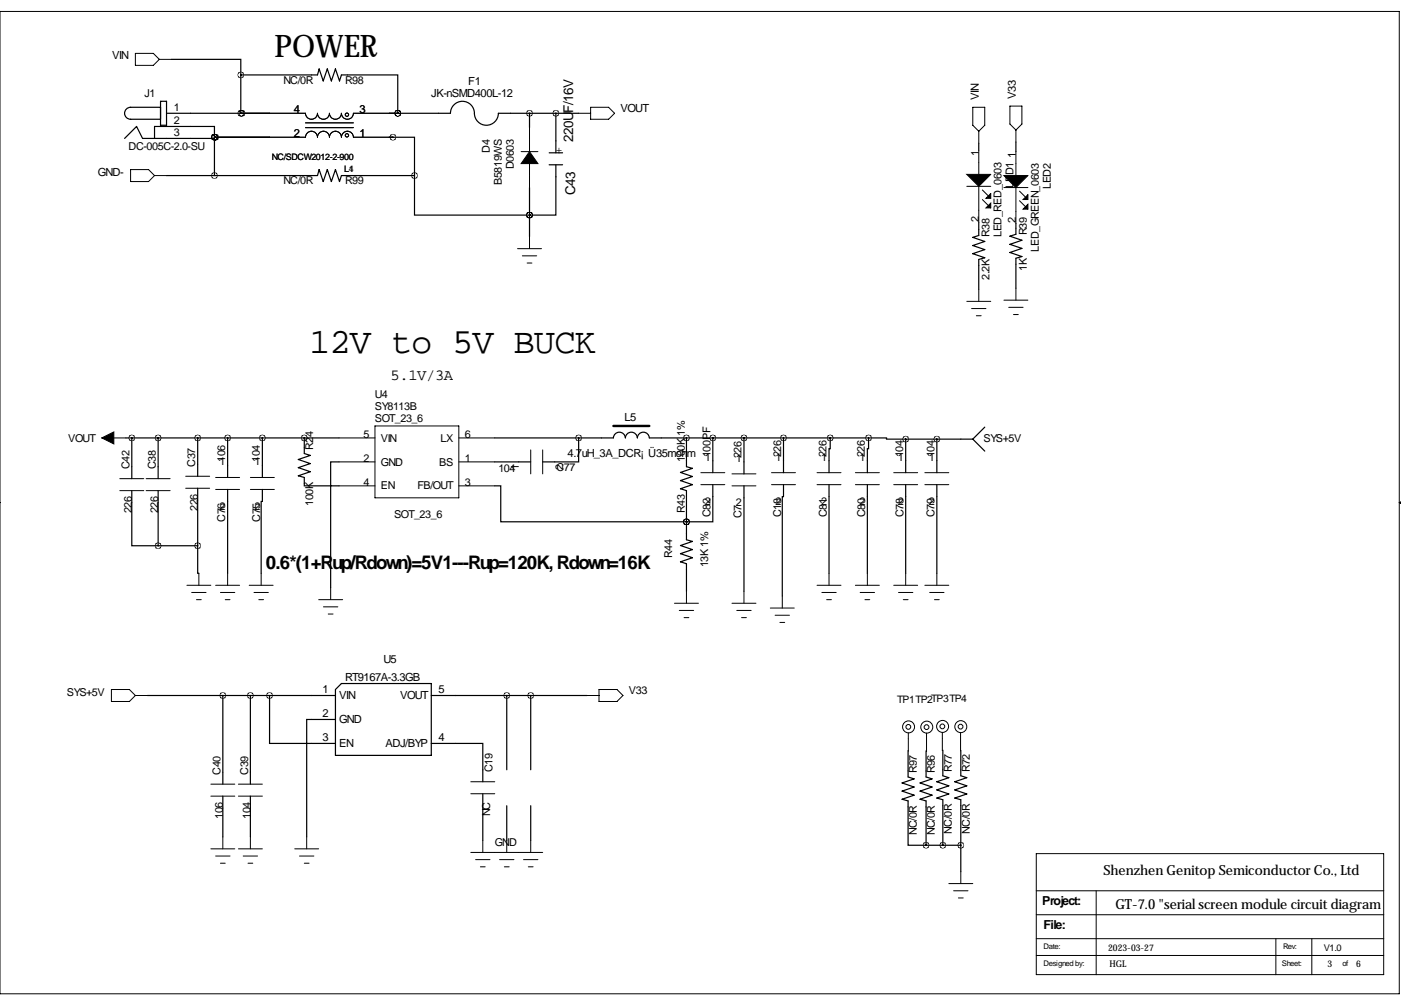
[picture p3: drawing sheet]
<svg xmlns="http://www.w3.org/2000/svg" width="297mm" height="211mm" viewBox="0 0 297 211" stroke-linecap="round" stroke-linejoin="round" font-family="sans-serif">
<g fill="none" stroke="#000" stroke-width=".21">
<path d="M0 2.4h296.7v208.3h-296.7zM28.7 11.3h3.8l1.3 1.3-1.3 1.3h-3.8zM33.8 12.6h2.5M27.7 36h3.8l1.3 1.2-1.3 1.3h-3.8zM32.8 37.2h2.5M57.1 24h7.7a1.27 1.27 0 0 0 1.2 1.3 1.27 1.27 0 0 0 1.3-1.3 1.27 1.27 0 0 0 1.3 1.3 1.27 1.27 0 0 0 1.2-1.3 1.27 1.27 0 0 0 1.3 1.3 1.27 1.27 0 0 0 1.3-1.3 1.27 1.27 0 0 0 1.3 1.3 1.27 1.27 0 0 0 1.2-1.3h7.6M57.1 29.1h7.7a1.27 1.27 0 0 1 1.2-1.3 1.27 1.27 0 0 1 1.3 1.3 1.27 1.27 0 0 1 1.3-1.3 1.27 1.27 0 0 1 1.2 1.3 1.27 1.27 0 0 1 1.3-1.3 1.27 1.27 0 0 1 1.3 1.3 1.27 1.27 0 0 1 1.3-1.3 1.27 1.27 0 0 1 1.2 1.3h7.6M64.8 26h10.1M64.8 27.1h10.1M110.5 32.1h3.5M112.3 27.1v5M112.3 34.7v5.1"/>
<path d="M122.7 24h2.5M125.2 22.7h3.8l1.3 1.3-1.3 1.3h-3.8zM205 39.5h5.1M206.2 22.7h2.6v3.9l-1.3 1.2-1.3-1.2zM207.5 27.8v2.6M207.5 31.9v5.1M207.5 39.5v7.6M212.9 39.8h5M214.1 22.5h2.6v3.8l-1.3 1.3-1.3-1.3zM215.4 27.6v2.5M215.4 32.1v5.1M215.4 39.8v7.6"/>
<path d="M109.7 52.7h5.1M110.7 54.2h3.1M111.8 55.8h1M112.3 50.2v2.5M208.3 40.3l1.2 1.2M208.3 42.3l1.2 1.3M216.2 40.5l1.2 1.3M216.2 42.6l1.2 1.2M205 63.9h5.1M206 65.4h3M207 66.9h1M207.5 61.4v2.5"/>
<path d="M212.9 63.6h5M213.9 65.2h3M214.9 66.7h1M215.4 61.1v2.5M21.6 92.9h5.1M71.9 97.9h7.6M71.9 92.9h7.6M79.5 90.3h17.8v15.3h-17.8zM97.3 97.9h7.6M97.3 92.9h7.6M112.5 95.4v5.1M115.1 95.4v5.1"/>
<path d="M-.1 106.5v.1M25.4 101.5h5.1M25.4 104h5.1M31 101.5h5.1M31 104h5.1M39.4 101h5M39.4 103.5h5M45.7 101.2h5.1M45.7 103.8h5.1M53.1 101.2h5.1M53.1 103.8h5.1M71.9 103h7.6"/>
<path d="M97.3 103h7.6M148.6 100.2h5.1M148.6 102.8h5.1M155.2 103h5.1M155.2 100.5h5.1M163.6 100.2h5.1M163.6 102.8h5.1M173.2 100.2h5.1M173.2 102.8h5.1M181.4 100.2h5M181.4 102.8h5M189.5 100.2h5.1"/>
<path d="M189.5 102.8h5.1M196.1 100.2h5.1M196.1 102.8h5.1M296.7 106.6h.4M296.7 106.6l.4 .2M297.1 106.4l-.4 .2M39.6 124.1h5.1M40.6 125.6h3.1M41.7 127.1h1M42.2 121.6v2.5M45.7 124.1h5.1M46.7 125.6h3.1"/>
<path d="M47.8 127.1h1M48.3 121.6v2.5M52.8 124.1h5.1M53.8 125.6h3.1M54.9 127.1h1M55.4 121.6v2.5M67.6 127.1h5M68.6 128.7h3M69.6 130.2h1M70.1 124.6v2.5M143 127.9h5.1M144 129.4h3.1"/>
<path d="M145 131h1M145.5 125.4v2.5M155.2 127.9h5.1M156.2 129.4h3.1M157.2 131h1M157.7 125.4v2.5M163.3 128.9h5.1M164.3 130.4h3.1M165.4 132h1M165.9 126.4v2.5M173.2 124.1h5.1M174.2 125.6h3.1"/>
<path d="M175.3 127.1h1M175.8 121.6v2.5M181.4 124.1h5M182.4 125.6h3M183.4 127.1h1M183.9 121.6v2.5M189.5 124.1h5.1M190.5 125.6h3M191.5 127.1h1M192 121.6v2.5M196.1 124.1h5.1M197.1 125.6h3.1"/>
<path d="M198.1 127.1h1M198.6 121.6v2.5M23.6 146.2h3.8l1.3 1.3-1.3 1.2h-3.8zM28.7 147.5h2.5M124.5 147.5h2.5M127 146.2h3.8l1.3 1.3-1.3 1.2h-3.8zM192.6 155.4v3.8M196.4 155.4v3.8M199.8 155.3v3.8M203.7 155.3v3.8M44.7 166.3h5.1M44.7 168.8h5.1"/>
<path d="M44.7 180h5.1M47.2 177.4v2.6M50.5 166.3h5.1M50.5 168.8h5.1M50.5 180h5.1M53.1 177.4v2.6M62.5 180h5.1M65 177.4v2.6M99.8 165.7h5.1M99.8 168.3h5.1M102.4 178.2v2.5M107.4 178.2v2.5"/>
<path d="M112.5 178.2v2.5M45.7 181.5h3.1M46.7 183h1.1M51.6 181.5h3M52.6 183h1M63.5 181.5h3M64.5 183h1M99.8 180.7h15.3M100.8 182.3h3.1M101.9 183.8h1M105.9 182.3h3.1M106.9 183.8h1"/>
<path d="M111 182.3h3M112 183.8h1M201.2 187.3h5M202.2 188.9h3M203.2 190.4h1M203.7 184.8v2.5M219.7 199h73.7M219.7 193.9h73.7M219.7 181h73.7v25.6h-73.7zM219.7 188.9h73.7M232.4 188.9v17.7M270.5 199v7.6"/>
<path d="M278.1 199v7.6M219.7 202.6h73.7"/>
<circle cx="73.6" cy="24.3" r=".36"/>
<circle cx="73.6" cy="28.7" r=".36"/>
<circle cx="192.6" cy="154.1" r=".51"/>
<circle cx="192.6" cy="154.1" r="1.27"/>
<circle cx="196.4" cy="154.2" r=".51"/>
<circle cx="196.5" cy="154.2" r="1.27"/>
<circle cx="199.8" cy="154" r=".51"/>
<circle cx="199.8" cy="154" r="1.27"/>
<circle cx="203.7" cy="154.1" r=".51"/>
<circle cx="203.7" cy="154.1" r="1.27"/>
</g>
<g fill="none" stroke="#000" stroke-width=".25">
<path d="M36.3 12.6h14.8v3.3M51.1 15.9h16.2l.4-1.3 .8 2.6 .9-2.6 .9 2.6 .8-2.6 .9 2.6 .4-1.3h11.9v8.1M51.1 15.9v8.1M34 22.7h-6.3a1.27 1.27 0 0 0-1.3 1.3 1.27 1.27 0 0 0 1.3 1.3h6.3M34 21.5h1.3v5.1h-1.3zM35.3 37.2h32l.4-1.2 .8 2.5 .9-2.5 .9 2.5 .8-2.5 .9 2.5 .4-1.3h15.5M35.3 24h21.8M45.5 29.1v-2.3h-12.7v2.6M45.5 29.1v.3h-15.3l-1.2-2.6-2.6 2.6M45.5 29.1h.1M45.5 29.1h11.6M45.5 29.1v8.1"/>
<path d="M82.5 24h13a2.54 2.54 0 0 1 2.5-2.5 2.54 2.54 0 0 1 2.6 2.5 2.54 2.54 0 0 0 2.5 2.6 2.54 2.54 0 0 0 2.6-2.6h17M82.5 29.1h5.4v8.1M84.3 24h.1M87.9 37.2v8.4h24.4M112.3 24v3.1M112.3 39.8v10.4M116.4 32.4h2.9M116.4 34.9h2.9M117.9 24v8.4M117.9 34.9v10.7h-5.6M207.5 30.4v1.5M215.4 30.1v2"/>
<path d="M112.3 45.6h.1M207.5 47.1v2.8l-1.3 .4 2.6 .9-2.6 .9 2.6 .8-2.6 .9 2.6 .8-1.3 .4v6.4M215.4 47.4v2.3l-1.3 .4 2.6 .8-2.6 .9 2.6 .9-2.6 .8 2.6 .9-1.3 .4v6.3M26.7 92.9h45.2M27.9 92.9v8.6M33.5 92.9v8.6M41.9 92.9v8.1M48.3 92.9v8.3M55.6 92.9v8.3M64.5 92.9v3.3l1.3 .4-2.6 .8 2.6 .9-2.6 .9 2.6 .8-2.6 .9 1.3 .3v1.8h7.4M71.9 97.9h-1.8v26.7M104.9 97.9h7.6"/>
<path d="M104.9 92.9h25.1M122.7 92.9v5h-7.6M130 92.8a1.27 1.27 0 0 1 1.3-1.2 1.27 1.27 0 0 1 1.3 1.3M132.6 92.8a1.27 1.27 0 0 1 1.3-1.2 1.27 1.27 0 0 1 1.2 1.3M135.1 92.8a1.27 1.27 0 0 1 1.3-1.2 1.27 1.27 0 0 1 1.3 1.3h46.4M145.5 92.9v6l1.3 .4-2.5 .9 2.5 .8-2.5 .9 2.5 .9-2.5 .8 1.2 .4v10.4l1.3 .4-2.5 .9 2.5 .8-2.5 .9 2.5 .9-2.5 .8 1.2 .4v5.9M151.1 92.9v7.3M157.7 92.9v7.6M166.1 92.9v7.3M176 92.9v2.2h-.2v5.1M184.1 92.9v2.2h-.2v5.1M184.1 92.9h3.9v.2h4"/>
<path d="M192 93.1v7.1M192 93.1h14.2M198.6 93.1v7.1M206.2 93.1l2.6 2.5M208.8 90.6l-2.6 2.5M27.9 104v11.7h5.6M33.5 104v11.7M33.5 115.7h8.4M41.9 115.7v5.9h.3M41.9 103.5v12.2M48.3 103.8v17.8M55.6 103.8v2.5h-.2v15.3"/>
<path d="M104.9 103h1.3v7.6h39.3M145.5 110.6h.1M151.1 102.8v7.8h-5.6M157.7 103v22.4M166.1 102.8v2.5h-.2v21.1M175.8 102.8v18.8M183.9 102.8v18.8M192 102.8v18.8M198.6 102.8v18.8M31.2 147.5h39.9M47.2 147.5v18.8M53.1 147.5v18.8"/>
<path d="M57.1 147.5v10.1h14M71.1 152.5h-6.1v24.9M71.1 146.2l1.3-1.3h19v15.3h-20.3zM91.4 157.6h11v8.1M91.4 147.5h33.1M107.4 147.5v15.7M112.5 147.5v15.7M192.6 159.2l-.1 5.5 1.3 .4-2.5 .9 2.5 .9-2.5 .8 2.5 .9-2.5 .9 1.2 .3v9.4h3.8M196.4 159.2l-.1 5.5 1.3 .4-2.5 .9 2.5 .9-2.5 .8 2.5 .9-2.5 .9 1.2 .3v9.4M199.8 159.1l.1 5.4 1.3 .4-2.6 .8 2.6 .9-2.6 .9 2.6 .8-2.6 .9 1.3 .4v9.6M203.7 159.1v5.4l1.3 .4-2.6 .8 2.6 .9-2.6 .9 2.6 .8-2.6 .9 1.3 .4v15.2M47.2 168.8v8.6"/>
<path d="M53.1 168.8v8.6M102.4 168.3v9.9M107.4 170.8v7.4M112.5 170.8v7.4M196.3 179.2h7.4"/>
</g>
<path d="M112.3 32.1l1.7 2.6h-3.5zM205 37h5.1l-2.6 2.5zM212.9 37.2h5l-2.5 2.6zM210.1 41v1.1h-1.1zM209 44.1l1.1-1v1zM217.9 41.3v1h-1zM216.9 44.3l1-1v1zM21.6 92.9l2.5-1.3v2.5z" fill="#000" stroke="#000" stroke-width=".21"/>
<path d="M130 90.3h7.7" fill="none" stroke="#000" stroke-width=".51"/>
<path d="M122.6 92.9a.05 .05 0 0 0 .1 0 .05 .05 0 0 0-.1 0zM145.5 110.6a.05 .05 0 0 0 .1 0 .05 .05 0 0 0-.1 0zM145.5 92.9a.05 .05 0 0 0 .1 0 .05 .05 0 0 0-.1 0zM48.2 92.9a.05 .05 0 0 0 .1 0 .05 .05 0 0 0-.1 0zM145.5 110.6a.05 .05 0 0 0 .1 0 .05 .05 0 0 0-.1 0zM55.6 92.9a.05 .05 0 0 0 .1 0 .05 .05 0 0 0-.1 0zM151.1 92.9a.05 .05 0 0 0 .1 0 .05 .05 0 0 0-.1 0zM176 92.9a.05 .05 0 0 0 .1 0 .05 .05 0 0 0-.1 0zM184.1 92.9a.05 .05 0 0 0 .1 0 .05 .05 0 0 0-.1 0zM192 93.1a.05 .05 0 0 0 .1 0 .05 .05 0 0 0-.1 0zM198.6 93.1a.05 .05 0 0 0 .1 0 .05 .05 0 0 0-.1 0zM64.5 92.9a.05 .05 0 0 0 .1 0 .05 .05 0 0 0-.1 0zM41.9 92.9a.05 .05 0 0 0 .1 0 .05 .05 0 0 0-.1 0zM107.4 147.5a.05 .05 0 0 0 .1 0 .05 .05 0 0 0-.1 0zM112.5 147.5a.05 .05 0 0 0 .1 0 .05 .05 0 0 0-.1 0zM157.7 92.9a.05 .05 0 0 0 .1 0 .05 .05 0 0 0-.1 0zM57.1 147.5a.05 .05 0 0 0 .1 0 .05 .05 0 0 0-.1 0zM53 147.5a.05 .05 0 0 0 .1 0 .05 .05 0 0 0-.1 0zM47.2 147.5a.05 .05 0 0 0 .1 0 .05 .05 0 0 0-.1 0zM166.1 92.9a.05 .05 0 0 0 .1 0 .05 .05 0 0 0-.1 0zM33.5 92.9a.05 .05 0 0 0 .1 0 .05 .05 0 0 0-.1 0zM41.9 115.7a.05 .05 0 0 0 .1 0 .05 .05 0 0 0-.1 0zM27.9 92.9a.05 .05 0 0 0 .1 0 .05 .05 0 0 0-.1 0zM33.5 115.7a.05 .05 0 0 0 .1 0 .05 .05 0 0 0-.1 0zM51 24a.05 .05 0 0 0 .1 0 .05 .05 0 0 0-.1 0zM45.4 29.1a.05 .05 0 0 0 .1 0 .05 .05 0 0 0-.1 0zM45.4 29.1a.05 .05 0 0 0 .1 0 .05 .05 0 0 0-.1 0zM112.2 45.6a.05 .05 0 0 0 .1 0 .05 .05 0 0 0-.1 0zM117.8 24a.05 .05 0 0 0 .1 0 .05 .05 0 0 0-.1 0zM112.2 45.6a.05 .05 0 0 0 .1 0 .05 .05 0 0 0-.1 0zM112.2 24a.05 .05 0 0 0 .1 0 .05 .05 0 0 0-.1 0zM51.3 24a.05 .05 0 0 0 .1 0 .05 .05 0 0 0-.1 0zM45.7 29.1a.05 .05 0 0 0 .1 0 .05 .05 0 0 0-.1 0zM84.3 24a.05 .05 0 0 0 .1 0 .05 .05 0 0 0-.1 0zM83.3 29.1a.05 .05 0 0 0 .1 0 .05 .05 0 0 0-.1 0zM196.3 179.2a.05 .05 0 0 0 .1 0 .05 .05 0 0 0-.1 0zM203.7 179.2a.05 .05 0 0 0 .1 0 .05 .05 0 0 0-.1 0zM84.3 24a.05 .05 0 0 0 .1 0 .05 .05 0 0 0-.1 0zM51 15.9a.05 .05 0 0 0 .1 0 .05 .05 0 0 0-.1 0zM87.8 37.2a.05 .05 0 0 0 .1 0 .05 .05 0 0 0-.1 0zM45.4 37.2a.05 .05 0 0 0 .1 0 .05 .05 0 0 0-.1 0z" fill="#000" stroke="#000" stroke-width="1.3"/>
<text font-size="7.6" x="65.5" y="74.8">12V to 5V BUCK</text>
<text font-size="6.6" x="58.2" y="12.1">POWER</text>
<text font-size="4" x="56.4" y="120.5">0.6*(1+Rup/Rdown)=5V1---Rup=120K, Rdown=16K</text>
<text font-size="3.3" x="82.8" y="80.7">5.1V/3A</text>
<g font-size="3">
<text x="233.9" y="185.6">Shenzhen Genitop Semiconductor Co., Ltd</text>
<text x="236.5" y="192.7">GT-7.0 &quot;serial screen module circuit diagram</text>
</g>
<g font-size="2.8">
<text x="121.5" y="30.1" transform="rotate(-90 121.5 30.1)">220UF/16V</text>
<text x="121.9" y="41.4" transform="rotate(-90 121.9 41.4)">C43</text>
</g>
<g font-size="2.6">
<text x="221" y="191.9">Project:</text>
<text x="221.2" y="197">File:</text>
</g>
<g font-size="2.4">
<text x="23.8" y="12.6">VIN</text>
<text x="99.3" y="17.9">F1</text>
<text x="91.4" y="20.5">JK-nSMD400L-12</text>
<text x="131.6" y="23.8">VOUT</text>
<text x="207.5" y="21.2" transform="rotate(-90 207.5 21.2)">VIN</text>
<text x="215.4" y="21" transform="rotate(-90 215.4 21)">V33</text>
<text x="62.3" y="29.1">2</text>
<text x="62.3" y="24">4</text>
<text x="76.2" y="29.1">1</text>
<text x="76.2" y="24">3</text>
<text x="215.4" y="33.4" transform="rotate(-90 215.4 33.4)">1</text>
<text x="20.7" y="37.2">GND-</text>
<text x="215.4" y="47.3" transform="rotate(-90 215.4 47.3)">2</text>
<text x="132.4" y="89.3">L5</text>
<text x="120.3" y="97">4.7uH_3A_DCR¡Ü35mohm</text>
<text x="81.3" y="140.6">U5</text>
<text x="68.4" y="147">1</text>
<text x="71.9" y="148.3">VIN</text>
<text x="73.2" y="144.4">RT9167A-3.3GB</text>
<text x="84.8" y="148.3">VOUT</text>
<text x="93" y="147">5</text>
<text x="68.4" y="152">2</text>
<text x="71.9" y="153.3">GND</text>
<text x="68.4" y="157.1">3</text>
<text x="71.9" y="158.4">EN</text>
<text x="81.7" y="158.4">ADJ/BYP</text>
<text x="93" y="157.1">4</text>
</g>
<g font-size="2.3">
<text x="60.1" y="17.8">NC/0R</text>
<text x="73.2" y="17.8">R98</text>
<text x="30.6" y="20.5">J1</text>
<text x="36.8" y="23.5">1</text>
<text x="36.8" y="26.3">2</text>
<text x="36.8" y="28.8">3</text>
<text x="27.3" y="31.9">DC-005C-2.0-SU</text>
<text x="103.9" y="32.4" transform="rotate(-90 103.9 32.4)">D4</text>
<text x="109" y="35.9" transform="rotate(-90 109 35.9)">D0603</text>
<text x="119.1" y="32.6" transform="rotate(-90 119.1 32.6)">+</text>
<text x="207.5" y="33.2" transform="rotate(-90 207.5 33.2)">1</text>
<text x="60.1" y="39.1">NC/0R</text>
<text x="73.2" y="39.1">R99</text>
<text x="106.4" y="39.2" transform="rotate(-90 106.4 39.2)">B5819WS</text>
<text x="214.9" y="39.8" transform="rotate(-90 214.9 39.8)">LED1</text>
<text x="222.8" y="40.1" transform="rotate(-90 222.8 40.1)">LED2</text>
<text x="207.5" y="47" transform="rotate(-90 207.5 47)">2</text>
<text x="209.8" y="50.2" transform="rotate(-90 209.8 50.2)">R38</text>
<text x="212.4" y="50.2" transform="rotate(-90 212.4 50.2)">LED_RED_0603</text>
<text x="217.7" y="49.9" transform="rotate(-90 217.7 49.9)">R39</text>
<text x="220.2" y="53.4" transform="rotate(-90 220.2 53.4)">LED_GREEN_0603</text>
<text x="209.8" y="59.4" transform="rotate(-90 209.8 59.4)">2.2K</text>
<text x="217.7" y="57.4" transform="rotate(-90 217.7 57.4)">1K</text>
<text x="79.5" y="84.5">U4</text>
<text x="79.5" y="89.5">SOT_23_6</text>
<text x="79.5" y="87">SY8113B</text>
<text x="14.5" y="93.6">VOUT</text>
<text x="66.4" y="95.3" transform="rotate(-90 66.4 95.3)">R24</text>
<text x="77" y="92.9">5</text>
<text x="80.8" y="93.6">VIN</text>
<text x="93.4" y="93.6">LX</text>
<text x="98.6" y="92.9">6</text>
<text x="208.5" y="93.6">SYS+5V</text>
<text x="27.4" y="99.5" transform="rotate(-90 27.4 99.5)">C42</text>
<text x="33" y="99.5" transform="rotate(-90 33 99.5)">C38</text>
<text x="41.4" y="98.9" transform="rotate(-90 41.4 98.9)">C37</text>
<text x="46.6" y="98.7">1</text>
<text x="47.8" y="97.9" transform="rotate(-90 47.8 97.9)">106</text>
<text x="53.9" y="98.7">1</text>
<text x="55.1" y="97.9" transform="rotate(-90 55.1 97.9)">104</text>
<text x="77" y="97.9">2</text>
<text x="80.8" y="98.7">GND</text>
<text x="93.1" y="98.7">BS</text>
<text x="98.6" y="97.9">1</text>
<text x="105.7" y="100">104</text>
<text x="110" y="99.6" transform="rotate(-90 110 99.6)">1</text>
<text x="118" y="100">C77</text>
<text x="119.4" y="99.6" transform="rotate(-90 119.4 99.6)">2</text>
<text x="145.2" y="97.9" transform="rotate(-90 145.2 97.9)">100K 1%</text>
<text x="149.4" y="97.7">1</text>
<text x="150.6" y="96.9" transform="rotate(-90 150.6 96.9)">100PF</text>
<text x="156" y="97.9">1</text>
<text x="157.2" y="97.2" transform="rotate(-90 157.2 97.2)">226</text>
<text x="164.4" y="97.7">1</text>
<text x="165.6" y="96.9" transform="rotate(-90 165.6 96.9)">226</text>
<text x="174.1" y="97.7">1</text>
<text x="175.3" y="96.9" transform="rotate(-90 175.3 96.9)">226</text>
<text x="182.2" y="97.7">1</text>
<text x="183.4" y="96.9" transform="rotate(-90 183.4 96.9)">226</text>
<text x="190.3" y="97.7">1</text>
<text x="191.5" y="96.9" transform="rotate(-90 191.5 96.9)">104</text>
<text x="196.9" y="97.7">1</text>
<text x="198.1" y="96.9" transform="rotate(-90 198.1 96.9)">104</text>
<text x="66.4" y="107.3" transform="rotate(-90 66.4 107.3)">100K</text>
<text x="77" y="103">4</text>
<text x="80.8" y="103.8">EN</text>
<text x="88.5" y="103.8">FB/OUT</text>
<text x="98.6" y="103">3</text>
<text x="149.4" y="107.1">2</text>
<text x="156" y="107.3">2</text>
<text x="164.4" y="107.1">2</text>
<text x="174.1" y="107.1">2</text>
<text x="182.2" y="107.1">2</text>
<text x="190.3" y="107.1">2</text>
<text x="196.9" y="107.1">2</text>
<text x="27.9" y="108.9" transform="rotate(-90 27.9 108.9)">226</text>
<text x="33.5" y="108.9" transform="rotate(-90 33.5 108.9)">226</text>
<text x="41.9" y="108.3" transform="rotate(-90 41.9 108.3)">226</text>
<text x="46.6" y="108.1">2</text>
<text x="47.8" y="110.6" transform="rotate(-90 47.8 110.6)">C76</text>
<text x="53.9" y="108.1">2</text>
<text x="55.1" y="110.6" transform="rotate(-90 55.1 110.6)">C75</text>
<text x="83.6" y="109.9">SOT_23_6</text>
<text x="145.2" y="108.7" transform="rotate(-90 145.2 108.7)">R43</text>
<text x="150.6" y="109.6" transform="rotate(-90 150.6 109.6)">C82</text>
<text x="157.2" y="109.9" transform="rotate(-90 157.2 109.9)">C7</text>
<text x="165.6" y="109.6" transform="rotate(-90 165.6 109.6)">C18</text>
<text x="175.3" y="109.6" transform="rotate(-90 175.3 109.6)">C81</text>
<text x="183.4" y="109.6" transform="rotate(-90 183.4 109.6)">C80</text>
<text x="191.5" y="109.6" transform="rotate(-90 191.5 109.6)">C78</text>
<text x="198.1" y="109.6" transform="rotate(-90 198.1 109.6)">C79</text>
<text x="142.5" y="118.3" transform="rotate(-90 142.5 118.3)">R44</text>
<text x="150.1" y="120.3" transform="rotate(-90 150.1 120.3)">13K 1%</text>
<text x="14.2" y="147.5">SYS+5V</text>
<text x="133.3" y="147.2">V33</text>
<text x="46.7" y="164.2" transform="rotate(-90 46.7 164.2)">C40</text>
<text x="52.6" y="164.2" transform="rotate(-90 52.6 164.2)">C39</text>
<text x="104.4" y="163.7" transform="rotate(-90 104.4 163.7)">C19</text>
<text x="194.4" y="163.9" transform="rotate(-90 194.4 163.9)">R97</text>
<text x="198.2" y="163.9" transform="rotate(-90 198.2 163.9)">R96</text>
<text x="201.8" y="163.7" transform="rotate(-90 201.8 163.7)">R77</text>
<text x="205.6" y="163.7" transform="rotate(-90 205.6 163.7)">R72</text>
<text x="47.2" y="173.6" transform="rotate(-90 47.2 173.6)">106</text>
<text x="53.1" y="173.6" transform="rotate(-90 53.1 173.6)">104</text>
<text x="103.9" y="173.1" transform="rotate(-90 103.9 173.1)">NC</text>
<text x="104.9" y="179.5">GND</text>
<text x="194.4" y="177" transform="rotate(-90 194.4 177)">NC/0R</text>
<text x="198.2" y="177" transform="rotate(-90 198.2 177)">NC/0R</text>
<text x="201.8" y="176.8" transform="rotate(-90 201.8 176.8)">NC/0R</text>
<text x="205.6" y="176.8" transform="rotate(-90 205.6 176.8)">NC/0R</text>
</g>
<text font-size="2.2" x="190.2" y="149">TP1TP2TP3TP4</text>
<g font-size="2">
<text x="235" y="201.6">2023-03-27</text>
<text x="280.7" y="201.6">V1.0</text>
<text x="235.2" y="205.1">HGL</text>
<text x="281.4" y="205.1">3</text>
<text x="287.5" y="205.1">6</text>
</g>
<g font-size="1.9">
<text x="57.6" y="33.9">NC/SDCW2012-2-900</text>
<text x="73" y="36.5">L1</text>
<text x="73" y="36.5">L4</text>
</g>
<g font-size="1.6">
<text x="221.2" y="201.3">Date:</text>
<text x="272" y="201.3">Rev:</text>
<text x="221.2" y="204.9">Designed by:</text>
<text x="271.8" y="204.9">Sheet:</text>
<text x="284.6" y="204.9">of</text>
</g>
</svg>
